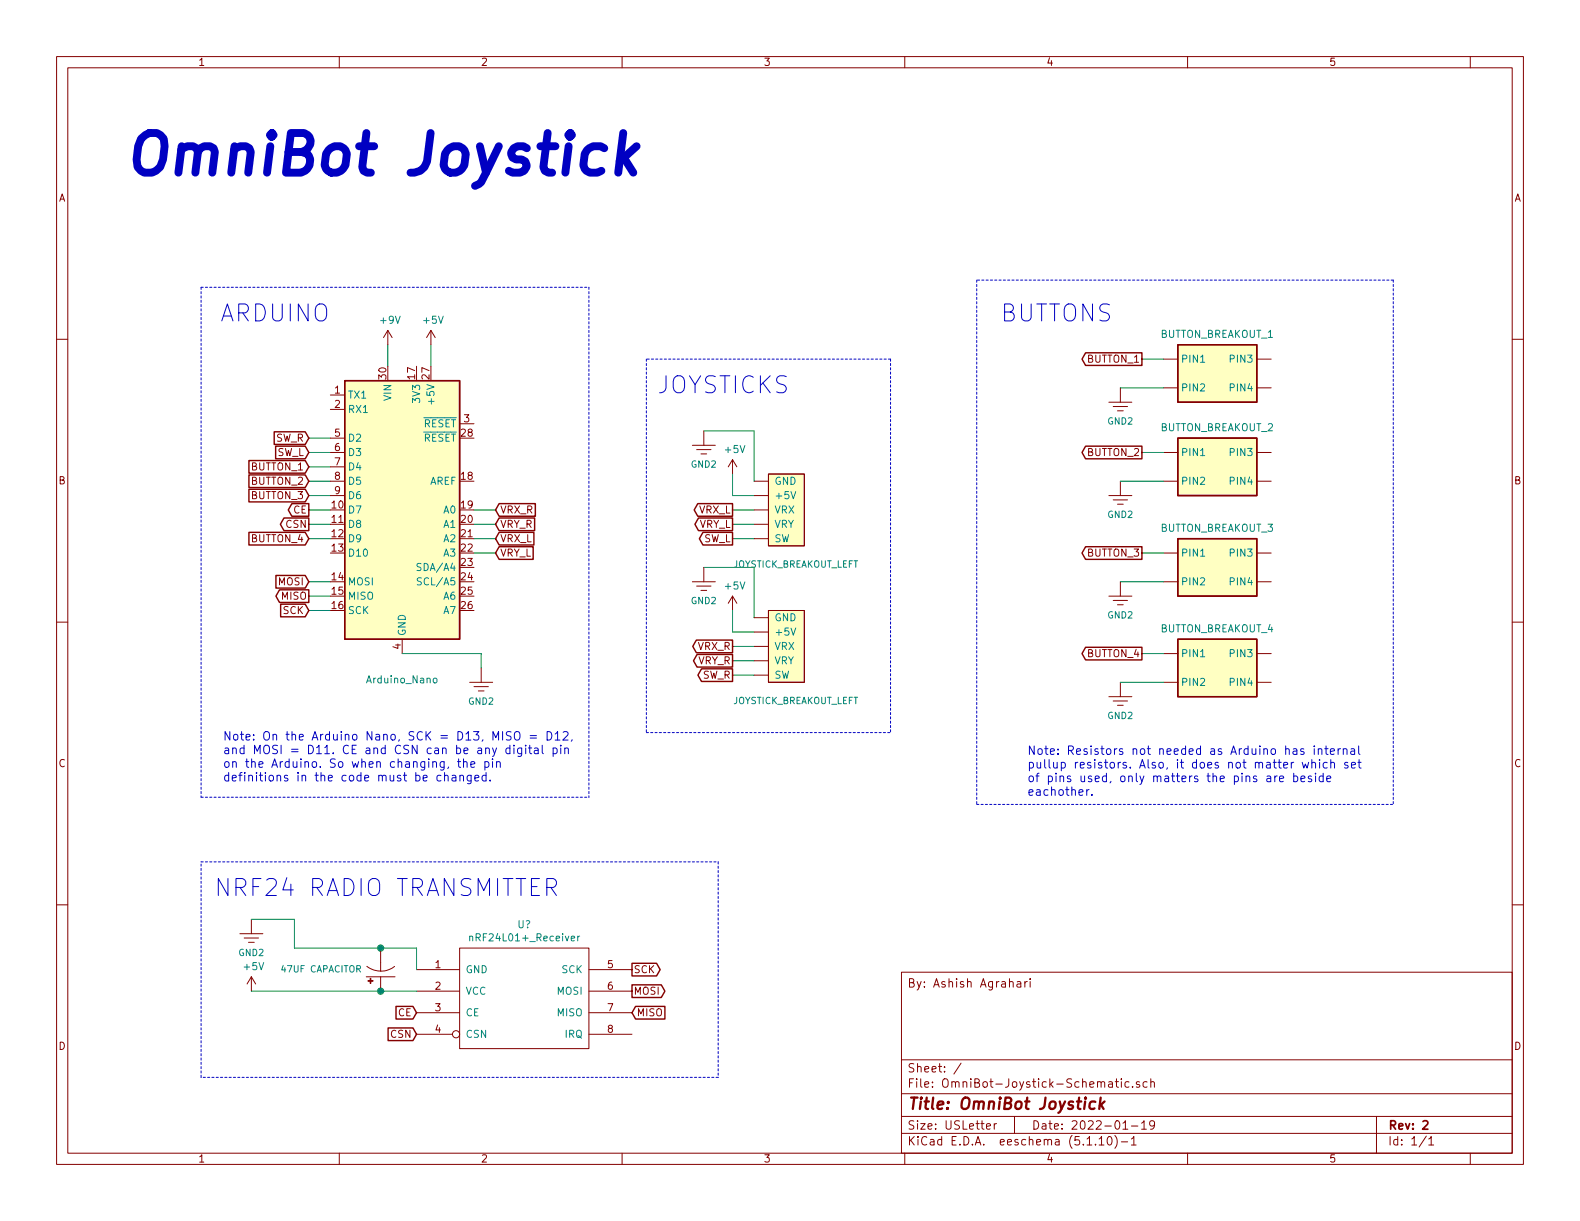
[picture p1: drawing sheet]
<svg xmlns="http://www.w3.org/2000/svg" width="279mm" height="216mm" viewBox="0 0 279 216" stroke-linecap="round" stroke-linejoin="round" font-family="sans-serif">
<g fill="none" stroke="#840000" stroke-width=".18">
<path d="M10 10h259.4v195.9h-259.4zM12 12h255.4v191.9h-255.4zM60 10v2M110 10v2M160 10v2M210 10v2M260 10v2M10 60h2M68.6 58.4l-.8 1.3M68.6 58.4v2.6M68.6 58.4l.7 1.3M76.2 58.4l-.8 1.3"/>
<path d="M76.2 58.4v2.6M76.2 58.4l.8 1.3M267.4 60h2M58.4 69.9h2.6M58.4 72.4h2.6M58.4 77.5h2.6M81.3 74.9h2.5M122.4 78.7h4.1M123.2 79.5h2.5M124.5 76.2v2.5M196.1 71.1h4.1M196.8 71.9h2.6"/>
<path d="M197.6 72.6h1M198.1 68.6v2.5M205.7 63.5h2.6M205.7 68.6h2.6M222.2 63.5h2.6M222.2 68.6h2.6M58.4 80h2.6M58.4 82.6h2.6M58.4 85.1h2.6M58.4 87.6h2.6M124 80.3h1M129.5 81.3l-.7 1.3"/>
<path d="M129.5 81.3v2.5M129.5 81.3l.8 1.3M133.3 85.1h2.6M133.3 87.6h2.6M133.3 95.3h2.6M133.3 90.2h2.6M133.3 92.7h2.6M135.9 83.8h6.3v12.7h-6.3zM157.5 82.6h.1M158.7 81.3h.1M196.1 87.6h4.1M196.8 88.4h2.6"/>
<path d="M197.6 89.2h1M198.1 85.1v2.5M205.7 80h2.6M205.7 85.1h2.6M205.7 97.8h2.6M222.2 80h2.6M222.2 85.1h2.6M222.2 97.8h2.6M10 110h2M71.1 113v2.6M85.1 118.1v2.6M122.4 102.9h4.1"/>
<path d="M123.2 103.6h2.5M124 104.4h1M124.5 100.3v2.6M129.5 105.4v2.6M129.5 105.4l-.7 1.3M129.5 105.4l.8 1.3M133.3 111.8h2.6M133.3 109.2h2.6M133.3 119.4h2.6M133.3 114.3h2.6M133.3 116.8h2.6M135.9 108h6.3v12.7h-6.3z"/>
<path d="M157.5 106.7h.1M158.7 105.4h.1M196.1 105.4h4.1M196.8 106.2h2.6M197.6 106.9h1M198.1 102.9v2.5M205.7 102.9h2.6M205.7 115.6h2.6M222.2 102.9h2.6M222.2 115.6h2.6M267.4 110h2M83.1 120.7h4"/>
<path d="M83.8 121.4h2.6M84.6 122.2h1M196.1 123.2h4.1M196.8 124h2.6M197.6 124.7h1M198.1 120.7v2.5M205.7 120.7h2.6M222.2 120.7h2.6M10 160h2M267.4 160h2M42.4 165.1h4.1M43.2 165.9h2.5"/>
<path d="M43.9 166.6h1.1M44.4 162.6v2.5M44.4 172.7v2.6M44.4 172.7l-.7 1.3M44.4 172.7l.8 1.3M64.8 172.7h5M67.3 167.6v4.1a3.9 3.9 0 0 1-2.4-.8M67.3 172.7v2.6M69.8 170.9a4.1 4.1 0 0 1-2.5 .8M73.7 171.5h7.6M73.7 175.3h7.6M73.7 179.1h7.6"/>
<path d="M81.3 167.6h22.8v17.8h-22.8zM104.1 171.5h7.7M104.1 175.3h7.7M104.1 179.1h7.7M159.4 171.9h108v32h-108zM179.9 173.6h.5l.1 .9M180.5 173.9l-.5 .1a.29 .29 0 0 0-.2 .3 .29 .29 0 0 0 .2 .2h.5M181.2 173.6v.9M181.7 173.6l-.5 .2M182.2 173.1v.1M182.2 173.6v.9M73.7 182.9h6.3"/>
<path d="M104.1 182.9h7.7M159.4 197.4h108M159.4 193.4h108M159.4 187.4h108M170 188l-1.3 1.9M174.4 199.2l.8-.2-.1-.2-.4-.1-.3 .2 .1 .7h.6M175.8 198.7v1M176.2 198.7l-.3 .1-.1 .2M179.4 197.4v3M196.1 191.3h.5l.1 1M196.7 191.6l-.5 .1-.2 .2 .1 .3 .1 .1 .5-.1M197.2 191.3h.6"/>
<path d="M197.4 190.8v1.2l.4 .3M198.3 190.8v.1M198.3 191.3v1M198.6 199.7h.8M199.6 191.3h-.4l-.3 .2 .2 .7h.5M200.1 199.1h1.1M200.3 192.1v.2M201.5 191.3h-.4l-.2 .2 .1 .2 .5 .1v.4h-.6M201.9 198.6l.4-.4v1.5M201.9 199.7h.8M202.8 191.3h-.4l-.3 .2 .1 .6 .2 .2 .4-.1M203.5 191.4l.2-.1h.4v1"/>
<path d="M203.5 190.8v1.5M204.2 198.8l-.3 .3h-.3l-.3-.3v-.3l.2-.3h.4l.2 .1a1.13 1.13 0 0 1-.2 1.3l-.4 .1M243.4 197.4v6.5M60 203.9v2M110 203.9v2M159.4 200.4h108M160 203.9v2M193.7 202.3v.2M194.4 201.4l.4-.4v1.5M194.4 202.5h.8M195.9 201.1l.2-.1a.81 .81 0 0 1 .6 .6 .81 .81 0 0 1-.3 .8l-.1 .1a.79 .79 0 0 1-.4-1.4zM197.2 200.8a1.79 1.79 0 0 1 0 2.2"/>
<path d="M198.3 201.9h1.1M200.1 201.4l.4-.4v1.5M200.1 202.5h.8M210 203.9v2M252.2 200.9l-1.2 1.9M252.7 201.4l.4-.4v1.5M252.7 202.5h.8M260 203.9v2"/>
<circle cx="80.6" cy="182.9" r=".63"/>
</g>
<path d="M251.6 198.3l.3-.1h.3l.3 .4-.9 1.1h.9" fill="none" stroke="#840000" stroke-width=".3"/>
<path d="M193.7 194.8a.73 .73 0 0 0-.9 .1l-.2 .8 .1 .2 .3 .2 .5-.1M194.6 194.1l-.2 2M194.7 195.3l.4 .8M195.3 194.8l-.8 .7" fill="none" stroke="#840000" stroke-width=".41"/>
<g fill="#ffffc2" stroke="#ffffc2" stroke-width=".18">
<path d="M135.9 108h6.3v12.7h-6.3z"/>
<path d="M61 67.3h20.3v45.7h-20.3z"/>
<path d="M135.9 83.8h6.3v12.7h-6.3z"/>
<path d="M208.3 113h13.9v10.2h-13.9z"/>
<path d="M208.3 95.3h13.9v10.1h-13.9z"/>
<path d="M208.3 77.5h13.9v10.1h-13.9z"/>
<path d="M208.3 61h13.9v10.1h-13.9z"/>
</g>
<g fill="none" stroke="#008484" stroke-width=".18">
<path d="M212.3 64.1h.7M74.4 99.7l-.4-.1-.2 .1v.5l.5 .2 .1 .3-.2 .2-.5-.1M139.9 86.9l.4 1.3 .4-1.3M212.3 98.3h.7M212.3 80.6h.7M74.5 102.2h-.5l-.2 .1v.3l.6 .3 .1 .3-.2 .2h-.5M76.7 120l.3-.1 .2 .1v.7l-.3 .1-.3-.3zM139.9 111l.4 1.3 .4-1.3M212.3 116.1h.7M83.1 165.7l.1-.2 .3 .1 .1 .8M83.1 165.5v.9M102.2 165.5v.9"/>
<path d="M102.5 165.5l-.3 .3"/>
</g>
<g fill="#840000" stroke="#840000" stroke-width=".18">
<path d="M65.1 173.4h.9v.1h-.9z"/>
<path d="M65.5 173h.1v.9h-.1z"/>
</g>
<g fill="none" stroke="#840000" stroke-width=".25">
<path d="M48.5 76.4h5.5l.6 1.1-.6 1.1h-5.5zM48.7 78.9h5.3l.6 1.1-.6 1.1h-5.3zM61 67.3h20.3v45.7h-20.3zM192 62.4h9.9v2.2h-9.9l-.7-1.1zM192 78.9h9.9v2.2h-9.9l-.7-1.1zM208.3 77.5h13.9v10.1h-13.9zM208.3 61h13.9v10.1h-13.9zM44 81.4h10l.6 1.2-.6 1.1h-10zM44 84h10l.6 1.1-.6 1.1h-10zM44 86.5h10l.6 1.1-.6 1.1h-10zM44 94.1h10l.6 1.2-.6 1.1h-10zM50.2 91.6h4.4v2.2h-4.4l-.6-1.1z"/>
<path d="M51.6 89.1h3v2.2h-3l-.6-1.1zM88.3 89.1h6.4v2.2h-6.4l-.7-1.1zM88.3 91.6h6.2v2.2h-6.2l-.7-1.1zM88.3 96.7h6v2.2h-6l-.7-1.1zM88.3 94.1h6.1v2.3h-6.1l-.7-1.1zM123.4 89.1h6.1v2.2h-6.1l-.6-1.1zM123.5 91.6h6v2.2h-6l-.6-1.1zM124.3 94.1h5.2v2.3h-5.2l-.6-1.1zM192 96.7h9.9v2.2h-9.9l-.7-1.1zM208.3 95.3h13.9v10.1h-13.9zM48.8 101.8h5.2l.6 1.1-.6 1.1h-5.2zM49.4 104.3h5.2v2.2h-5.2l-.6-1.1z"/>
<path d="M49.6 106.8h4.4l.6 1.2-.6 1.1h-4.4zM123.1 113.2h6.4v2.2h-6.4l-.6-1.1zM123.3 115.7h6.2v2.3h-6.2l-.7-1.2zM124.1 118.3h5.4v2.2h-5.4l-.7-1.1zM192 114.5h9.9v2.2h-9.9l-.7-1.1zM208.3 113h13.9v10.2h-13.9zM70 178h3l.7 1.1-.7 1.1h-3zM111.8 170.3h4.3l.6 1.2-.6 1.1h-4.3zM111.8 174.1h5.1l.7 1.2-.7 1.1h-5.1zM112.4 178h5.2v2.2h-5.2l-.6-1.1zM68.6 181.8h4.4l.7 1.1-.7 1.1h-4.4z"/>
</g>
<g fill="none" stroke="#0000c2" stroke-width=".18" stroke-dasharray=".4 .4">
<path d="M35.6 50.8h68.5M35.6 50.8v90.2M104.1 50.8v90.2M172.7 49.5v92.7M246.4 49.5h-73.7M246.4 49.5v92.7M114.3 63.5v66M157.5 63.5v66M157.5 63.5h-43.2M114.3 129.5h43.2M35.6 141h68.5M35.6 152.4h91.4"/>
<path d="M127 152.4v38.1M172.7 142.2h73.7M35.6 190.5v-38.1M127 190.5h-91.4"/>
</g>
<g fill="none" stroke="#008400" stroke-width=".18">
<path d="M54.6 77.5h3.8M68.6 61v3.8M76.2 61v3.8M124.5 76.2h8.8v8.9M198.1 68.6h7.6M201.9 63.5h3.8M54.6 90.2h3.8M54.6 92.7h3.8M54.6 80h3.8M54.6 82.6h3.8M54.6 85.1h3.8M54.6 87.6h3.8"/>
<path d="M54.6 95.3h3.8M83.8 97.8h3.8M83.8 90.2h3.8M83.8 92.7h3.8M83.8 95.3h3.8M129.5 90.2h3.8M129.5 92.7h3.8M129.5 83.8v3.8h3.8M129.5 95.3h3.8M198.1 85.1h7.6M201.9 97.8h3.8M201.9 80h3.8"/>
<path d="M54.6 102.9h3.8M54.6 105.4h3.8M54.6 108h3.8M71.1 115.6h14v2.5M124.5 100.3h8.8v8.9M129.5 108v3.8h3.8M129.5 114.3h3.8M129.5 116.8h3.8M129.5 119.4h3.8M198.1 102.9h7.6M201.9 115.6h3.8M198.1 120.7h7.6"/>
<path d="M44.4 162.6h7.7v5h21.6v3.9M44.4 175.3h29.3"/>
</g>
<g fill="none" stroke="#0000c2" stroke-width=".18">
<path d="M78 137.2a.48 .48 0 0 0-.7 0v.7a.48 .48 0 0 0 .7 .1M78.6 137.2l.2-.1 .4 .1v.9M78.6 136.6v1.5M79.3 135.6l-.1 .3M80 137.2h.5l.1 .9M80.6 137.4l-.5 .1-.2 .2 .1 .3 .1 .1 .5-.1M80.9 134.7h.6M81.1 134.2v1.3l.4 .2M81.3 137.2l.2-.1 .4 .1 .1 .9M81.3 137.1v1M82 134.8l.2-.1h.3l.1 1M82 134.2v1.5"/>
<path d="M83.3 135.2l.7-.2-.1-.3h-.4l-.2 .2v.7h.6M83.3 137.1v1.4l-.3 .1-.3-.1M83.3 137.2l-.4-.1-.3 .3v.4l.2 .2h.5M84 137.6l.7-.2-.1-.2-.4-.1-.2 .2v.7h.6M85.8 134.7h.4l.3 .3v.4l-.2 .2h-.5M85.8 134.7v1.5M86 137.2l-.5-.1-.3 .3v.4l.2 .2h.6M86 136.6v1.5M86.7 137.9v.2M87.1 134.7v1M87.8 134.8l.1-.1a.36 .36 0 0 1 .6 .2v.8M87.8 134.7v1"/>
<path d="M90.2 132.3h-.5l-.2 .3v.4l.1 .2h.6M90.2 131.8v1.5M90.4 129.4h-.6l-.3 .2 .2 .4 .6 .3v.4l-.2 .2-.6-.1M90.9 131.8v.1M90.9 132.3v1M91 129.6a.5 .5 0 0 1 .6-.2 .5 .5 0 0 1 .3 .4v.6a.5 .5 0 0 1-.2 .4 .5 .5 0 0 1-.5 0 1.2 1.2 0 0 1-.2-1.2zM92.3 132.3v1.2l-.2 .2h-.5M92.3 132.3a.48 .48 0 0 0-.7 .1v.7a.48 .48 0 0 0 .7 .1M93 131.8v.1M93 132.3v1M93.4 132.3h.6M93.7 131.8v1.2l.3 .3"/>
<path d="M93.8 130.1h1.1M93.8 130.5h1.1M94.5 132.3h.6l.1 1M95.2 132.6l-.5 .1-.2 .2v.3l.2 .1 .5-.1M95.9 131.8v1.2l.2 .3M96.7 129.4a.75 .75 0 0 1 .9 .7 .75 .75 0 0 1-.9 .8zM97.8 132.3h.4l.3 .3v.4l-.1 .2h-.6M97.8 132.3v1.5M98.2 129.8l.4-.4v1.5M98.2 130.9h.8M99.2 131.8v.1M99.2 132.3v1"/>
<path d="M99.6 129.5l.6-.1 .2 .1 .1 .3-1 1.1h1M99.9 132.4l.2-.1h.4v1M99.9 132.3v1M101.2 130.8l-.2 .3M192.2 139.6v1M192.6 139.6l-.3 .1-.1 .2M224.1 137.3h.5l.1 .9M224.7 137.6h-.5l-.2 .3 .1 .3h.1h.5M225.4 137.2v1M225.9 137.2l-.3 .1-.2 .2M226.3 137.7l.7-.1-.1-.3-.4-.1-.2 .2v.8h.6M228.3 134.8v1"/>
<path d="M228.8 134.8l-.3 .1-.2 .2M228.8 137.3l.4-.1 .3 .3v.4l-.2 .3h-.5M228.8 136.7v1.5M230 137.7l.8-.1-.1-.3-.4-.1-.3 .2 .1 .8h.6M230.3 134.8l.3 1 .2-.7 .3 .7 .3-1M230.6 132.5l-.4-.1-.2 .2v.2l.6 .2v.3h-.6M231.9 137.3l-.4-.1-.2 .2 .1 .2 .5 .2v.4h-.6M232 135l.1-.1a.36 .36 0 0 1 .5 .1v.8M232 134.3v1.5M232.4 131.9v.1M232.4 132.4v1M232.6 136.7v.2"/>
<path d="M232.6 137.2v1M233.1 132.5l.2-.1 .4 .1 .1 .9M233.1 132.4v1M233.3 134.3v.1M233.3 134.8v1M234 137.3l-.4-.1-.3 .3 .1 .7h.6M234 136.7v1.5M234.3 132.4h.5M234.5 131.9v1.3v.1l.3 .1M234.6 137.7l.7-.1v-.3l-.5-.1-.2 .2 .1 .8h.6M234.7 134.9l-.4-.1-.3 .3v.4l.1 .2h.6M235.3 132.9l.7-.2-.1-.2-.4-.1-.2 .2v.7h.6"/>
<path d="M235.3 135l.1-.1a.36 .36 0 0 1 .6 .1v.8M235.3 134.3v1.5M236.6 132.4v1M237.1 132.4l-.3 .1-.2 .2M237.5 132.5h.1a.36 .36 0 0 1 .6 .1v.8M237.5 132.4v1M238.3 134.9l-.3-.1-.2 .2v.2l.5 .2v.3h-.5M238.9 132.5h.6v.9M239 135.3l.7-.1-.1-.3-.4-.1-.2 .2v.7h.6M239.5 132.7l-.5 .1a.31 .31 0 0 0-.2 .3 .31 .31 0 0 0 .2 .3l.5-.1M240.1 134.8h.6M240.3 131.9v1.3l.2 .2"/>
<path d="M240.3 134.3v1.3l.4 .2M40.3 155.3v3l-1.7-3v3M193.1 140.5v.1"/>
</g>
<path d="M110.2 23.5l-.9 7M110.3 27.9l1.7 2.6M112.6 25.9l-3 2.6" fill="none" stroke="#0000c2" stroke-width="1.4"/>
<g fill="#008400" stroke="#008400" stroke-width=".25">
<circle cx="67.3" cy="175.3" r=".51"/>
<circle cx="67.3" cy="167.6" r=".51"/>
</g>
<text font-size="9.8" fill="#0000c2" x="21.6" y="30.9">OmniBot Joystick</text>
<g font-size="4.2" fill="#0000c2">
<text x="38.9" y="56.9">ARDUINO</text>
<text x="176.7" y="56.9">BUTTONS</text>
<text x="116" y="69.6">JOYSTICKS</text>
<text x="40.2" y="158.5">NRF24 RADIO TRANSMITTER</text>
</g>
<text font-size="2.8" fill="#840000" x="160.4" y="196.2">Title: OmniBot Joystick</text>
<g font-size="2.1" fill="#0000c2">
<text x="39.4" y="130.9">Note: On the Arduino Nano, SCK = D13, MISO = D12,</text>
<text x="39.4" y="133.3">and MOSI = D11. CE and CSN can be any digital pin</text>
<text x="39.4" y="135.8">on the Arduino. So when changing, the pin</text>
<text x="181.6" y="133.5">Note: Resistors not needed as Arduino has internal</text>
<text x="181.6" y="135.9">pullup resistors. Also, it does not matter which set</text>
<text x="39.4" y="138.2">definitions in the code must be changed.</text>
<text x="181.6" y="138.3">of pins used, only matters the pins are beside</text>
<text x="181.6" y="140.7">eachother.</text>
</g>
<g font-size="2.1" fill="#840000">
<text x="160.4" y="174.6">By: Ashish Agrahari</text>
<text x="160.4" y="189.6">Sheet: /</text>
<text x="160.4" y="192.3">File: OmniBot-Joystick-Schematic.sch</text>
<text x="160.4" y="202.5">KiCad E.D.A. eeschema (5.1.10)-1</text>
<text x="160.4" y="199.7">Size: USLetter</text>
<text x="182.4" y="199.7">Date: 2022-01-19</text>
<text x="245.4" y="199.7">Rev: 2</text>
<text x="245.4" y="202.5">Id: 1/1</text>
</g>
<g font-size="1.8" fill="#840000">
<text x="35" y="11.6">1</text>
<text x="85" y="11.6">2</text>
<text x="135" y="11.6">3</text>
<text x="185" y="11.6">4</text>
<text x="235" y="11.6">5</text>
<text x="10.4" y="35.6">A</text>
<text x="267.8" y="35.6">A</text>
<text x="192.3" y="64.1">BUTTON_1</text>
<text x="59.2" y="69.6">1</text>
<text x="68.3" y="67" transform="rotate(-90 68.3 67)">30</text>
<text x="73.4" y="67" transform="rotate(-90 73.4 67)">17</text>
<text x="75.9" y="67" transform="rotate(-90 75.9 67)">27</text>
<text x="59.2" y="72.1">2</text>
<text x="59.2" y="77.2">5</text>
<text x="81.6" y="77.2">28</text>
<text x="82.1" y="74.7">3</text>
<text x="44.5" y="83.2">BUTTON_1</text>
<text x="48.7" y="78.1">SW_R</text>
<text x="48.9" y="80.6">SW_L</text>
<text x="59.2" y="79.8">6</text>
<text x="59.2" y="82.3">7</text>
<text x="192.3" y="80.6">BUTTON_2</text>
<text x="10.4" y="85.6">B</text>
<text x="44.5" y="85.7">BUTTON_2</text>
<text x="44.5" y="88.3">BUTTON_3</text>
<text x="58.7" y="89.9">10</text>
<text x="59.2" y="84.8">8</text>
<text x="59.2" y="87.4">9</text>
<text x="81.6" y="84.8">18</text>
<text x="81.6" y="89.9">19</text>
<text x="267.8" y="85.6">B</text>
<text x="44.5" y="95.9">BUTTON_4</text>
<text x="50.6" y="93.3">CSN</text>
<text x="51.9" y="90.8">CE</text>
<text x="58.7" y="92.5">11</text>
<text x="58.7" y="95">12</text>
<text x="81.6" y="92.5">20</text>
<text x="81.6" y="95">21</text>
<text x="88.4" y="90.8">VRX_R</text>
<text x="88.4" y="93.3">VRY_R</text>
<text x="88.4" y="95.9">VRX_L</text>
<text x="123.6" y="90.8">VRX_L</text>
<text x="123.6" y="93.3">VRY_L</text>
<text x="124.4" y="95.9">SW_L</text>
<text x="58.7" y="97.5">13</text>
<text x="81.6" y="97.5">22</text>
<text x="81.6" y="100.1">23</text>
<text x="88.4" y="98.4">VRY_L</text>
<text x="192.3" y="98.4">BUTTON_3</text>
<text x="49.3" y="103.5">MOSI</text>
<text x="49.8" y="106">MISO</text>
<text x="58.7" y="102.6">14</text>
<text x="58.7" y="105.2">15</text>
<text x="58.7" y="107.7">16</text>
<text x="81.6" y="102.6">24</text>
<text x="81.6" y="105.2">25</text>
<text x="81.6" y="107.7">26</text>
<text x="50.1" y="108.6">SCK</text>
<text x="70.9" y="114.8" transform="rotate(-90 70.9 114.8)">4</text>
<text x="123.4" y="117.5">VRY_R</text>
<text x="123.4" y="114.9">VRX_R</text>
<text x="192.3" y="116.2">BUTTON_4</text>
<text x="124.2" y="120">SW_R</text>
<text x="10.4" y="135.6">C</text>
<text x="267.8" y="135.6">C</text>
<text x="77" y="171.2">1</text>
<text x="107.5" y="171.2">5</text>
<text x="112" y="172.1">SCK</text>
<text x="70.4" y="179.7">CE</text>
<text x="77" y="175">2</text>
<text x="77" y="178.8">3</text>
<text x="107.5" y="175">6</text>
<text x="107.5" y="178.8">7</text>
<text x="112" y="175.9">MOSI</text>
<text x="112.5" y="179.7">MISO</text>
<text x="10.4" y="185.6">D</text>
<text x="69.1" y="183.5">CSN</text>
<text x="77" y="182.6">4</text>
<text x="107.5" y="182.6">8</text>
<text x="267.8" y="185.6">D</text>
<text x="35" y="205.5">1</text>
<text x="85" y="205.5">2</text>
<text x="135" y="205.5">3</text>
<text x="185" y="205.5">4</text>
<text x="235" y="205.5">5</text>
</g>
<g font-size="1.8" fill="#008484">
<text x="67.4" y="57.3">+9V</text>
<text x="75" y="57.3">+5V</text>
<text x="205.1" y="59.7">BUTTON_BREAKOUT_1</text>
<text x="208.8" y="64.1">PIN1</text>
<text x="217.8" y="64.1">PIN3</text>
<text x="61.5" y="70.5">TX1</text>
<text x="69.2" y="70.8" transform="rotate(-90 69.2 70.8)">VIN</text>
<text x="74.3" y="71" transform="rotate(-90 74.3 71)">3V3</text>
<text x="76.8" y="71" transform="rotate(-90 76.8 71)">+5V</text>
<text x="208.8" y="69.2">PIN2</text>
<text x="217.8" y="69.2">PIN4</text>
<text x="61.5" y="73">RX1</text>
<text x="74.9" y="75.6">RESET</text>
<text x="205.1" y="76.3">BUTTON_BREAKOUT_2</text>
<text x="61.5" y="78.1">D2</text>
<text x="61.5" y="80.6">D3</text>
<text x="61.5" y="83.2">D4</text>
<text x="74.9" y="78.1">RESET</text>
<text x="128.3" y="80.1">+5V</text>
<text x="208.8" y="80.6">PIN1</text>
<text x="217.8" y="80.6">PIN3</text>
<text x="61.5" y="85.7">D5</text>
<text x="61.5" y="88.3">D6</text>
<text x="75.9" y="85.7">AREF</text>
<text x="136.9" y="88.3">+5V</text>
<text x="136.9" y="85.7">GND</text>
<text x="208.8" y="85.7">PIN2</text>
<text x="217.8" y="85.7">PIN4</text>
<text x="61.5" y="90.8">D7</text>
<text x="61.5" y="93.3">D8</text>
<text x="61.5" y="95.9">D9</text>
<text x="78.5" y="90.8">A0</text>
<text x="78.5" y="93.3">A1</text>
<text x="78.5" y="95.9">A2</text>
<text x="136.9" y="95.9">SW</text>
<text x="136.9" y="90.8">VRX</text>
<text x="136.9" y="93.3">VRY</text>
<text x="205.1" y="94">BUTTON_BREAKOUT_3</text>
<text x="61.5" y="98.4">D10</text>
<text x="74.3" y="101">SDA/A4</text>
<text x="78.5" y="98.4">A3</text>
<text x="208.8" y="98.4">PIN1</text>
<text x="217.8" y="98.4">PIN3</text>
<text x="61.5" y="103.5">MOSI</text>
<text x="61.5" y="106">MISO</text>
<text x="74.5" y="103.5">SCL/A5</text>
<text x="78.5" y="106">A6</text>
<text x="128.3" y="104.2">+5V</text>
<text x="208.8" y="103.5">PIN2</text>
<text x="217.8" y="103.5">PIN4</text>
<text x="61.5" y="108.6">SCK</text>
<text x="71.8" y="112.5" transform="rotate(-90 71.8 112.5)">GND</text>
<text x="78.5" y="108.6">A7</text>
<text x="136.9" y="112.4">+5V</text>
<text x="136.9" y="109.9">GND</text>
<text x="205.1" y="111.8">BUTTON_BREAKOUT_4</text>
<text x="136.9" y="114.9">VRX</text>
<text x="136.9" y="117.5">VRY</text>
<text x="208.8" y="116.2">PIN1</text>
<text x="217.8" y="116.2">PIN3</text>
<text x="65" y="120.8">Arduino_Nano</text>
<text x="136.9" y="120">SW</text>
<text x="208.8" y="121.3">PIN2</text>
<text x="217.8" y="121.3">PIN4</text>
<text x="83.8" y="166.4">nRF24L01+_Receiver</text>
<text x="91.5" y="164.1">U?</text>
<text x="43.2" y="171.6">+5V</text>
<text x="82.3" y="172.1">GND</text>
<text x="99.4" y="172.1">SCK</text>
<text x="82.3" y="175.9">VCC</text>
<text x="82.3" y="179.7">CE</text>
<text x="98.6" y="175.9">MOSI</text>
<text x="98.6" y="179.7">MISO</text>
<text x="82.3" y="183.5">CSN</text>
<text x="100" y="183.5">IRQ</text>
</g>
<g font-size="1.6" fill="#008484">
<text x="195.9" y="75.1">GND2</text>
<text x="122.3" y="82.7">GND2</text>
<text x="195.9" y="91.6">GND2</text>
<text x="129.4" y="100.4">JOYSTICK_BREAKOUT_LEFT</text>
<text x="122.3" y="106.8">GND2</text>
<text x="195.9" y="109.3">GND2</text>
<text x="82.9" y="124.6">GND2</text>
<text x="129.4" y="124.5">JOYSTICK_BREAKOUT_LEFT</text>
<text x="195.9" y="127.1">GND2</text>
<text x="42.2" y="169">GND2</text>
<text x="49.9" y="171.9">47UF CAPACITOR</text>
</g>
</svg>
